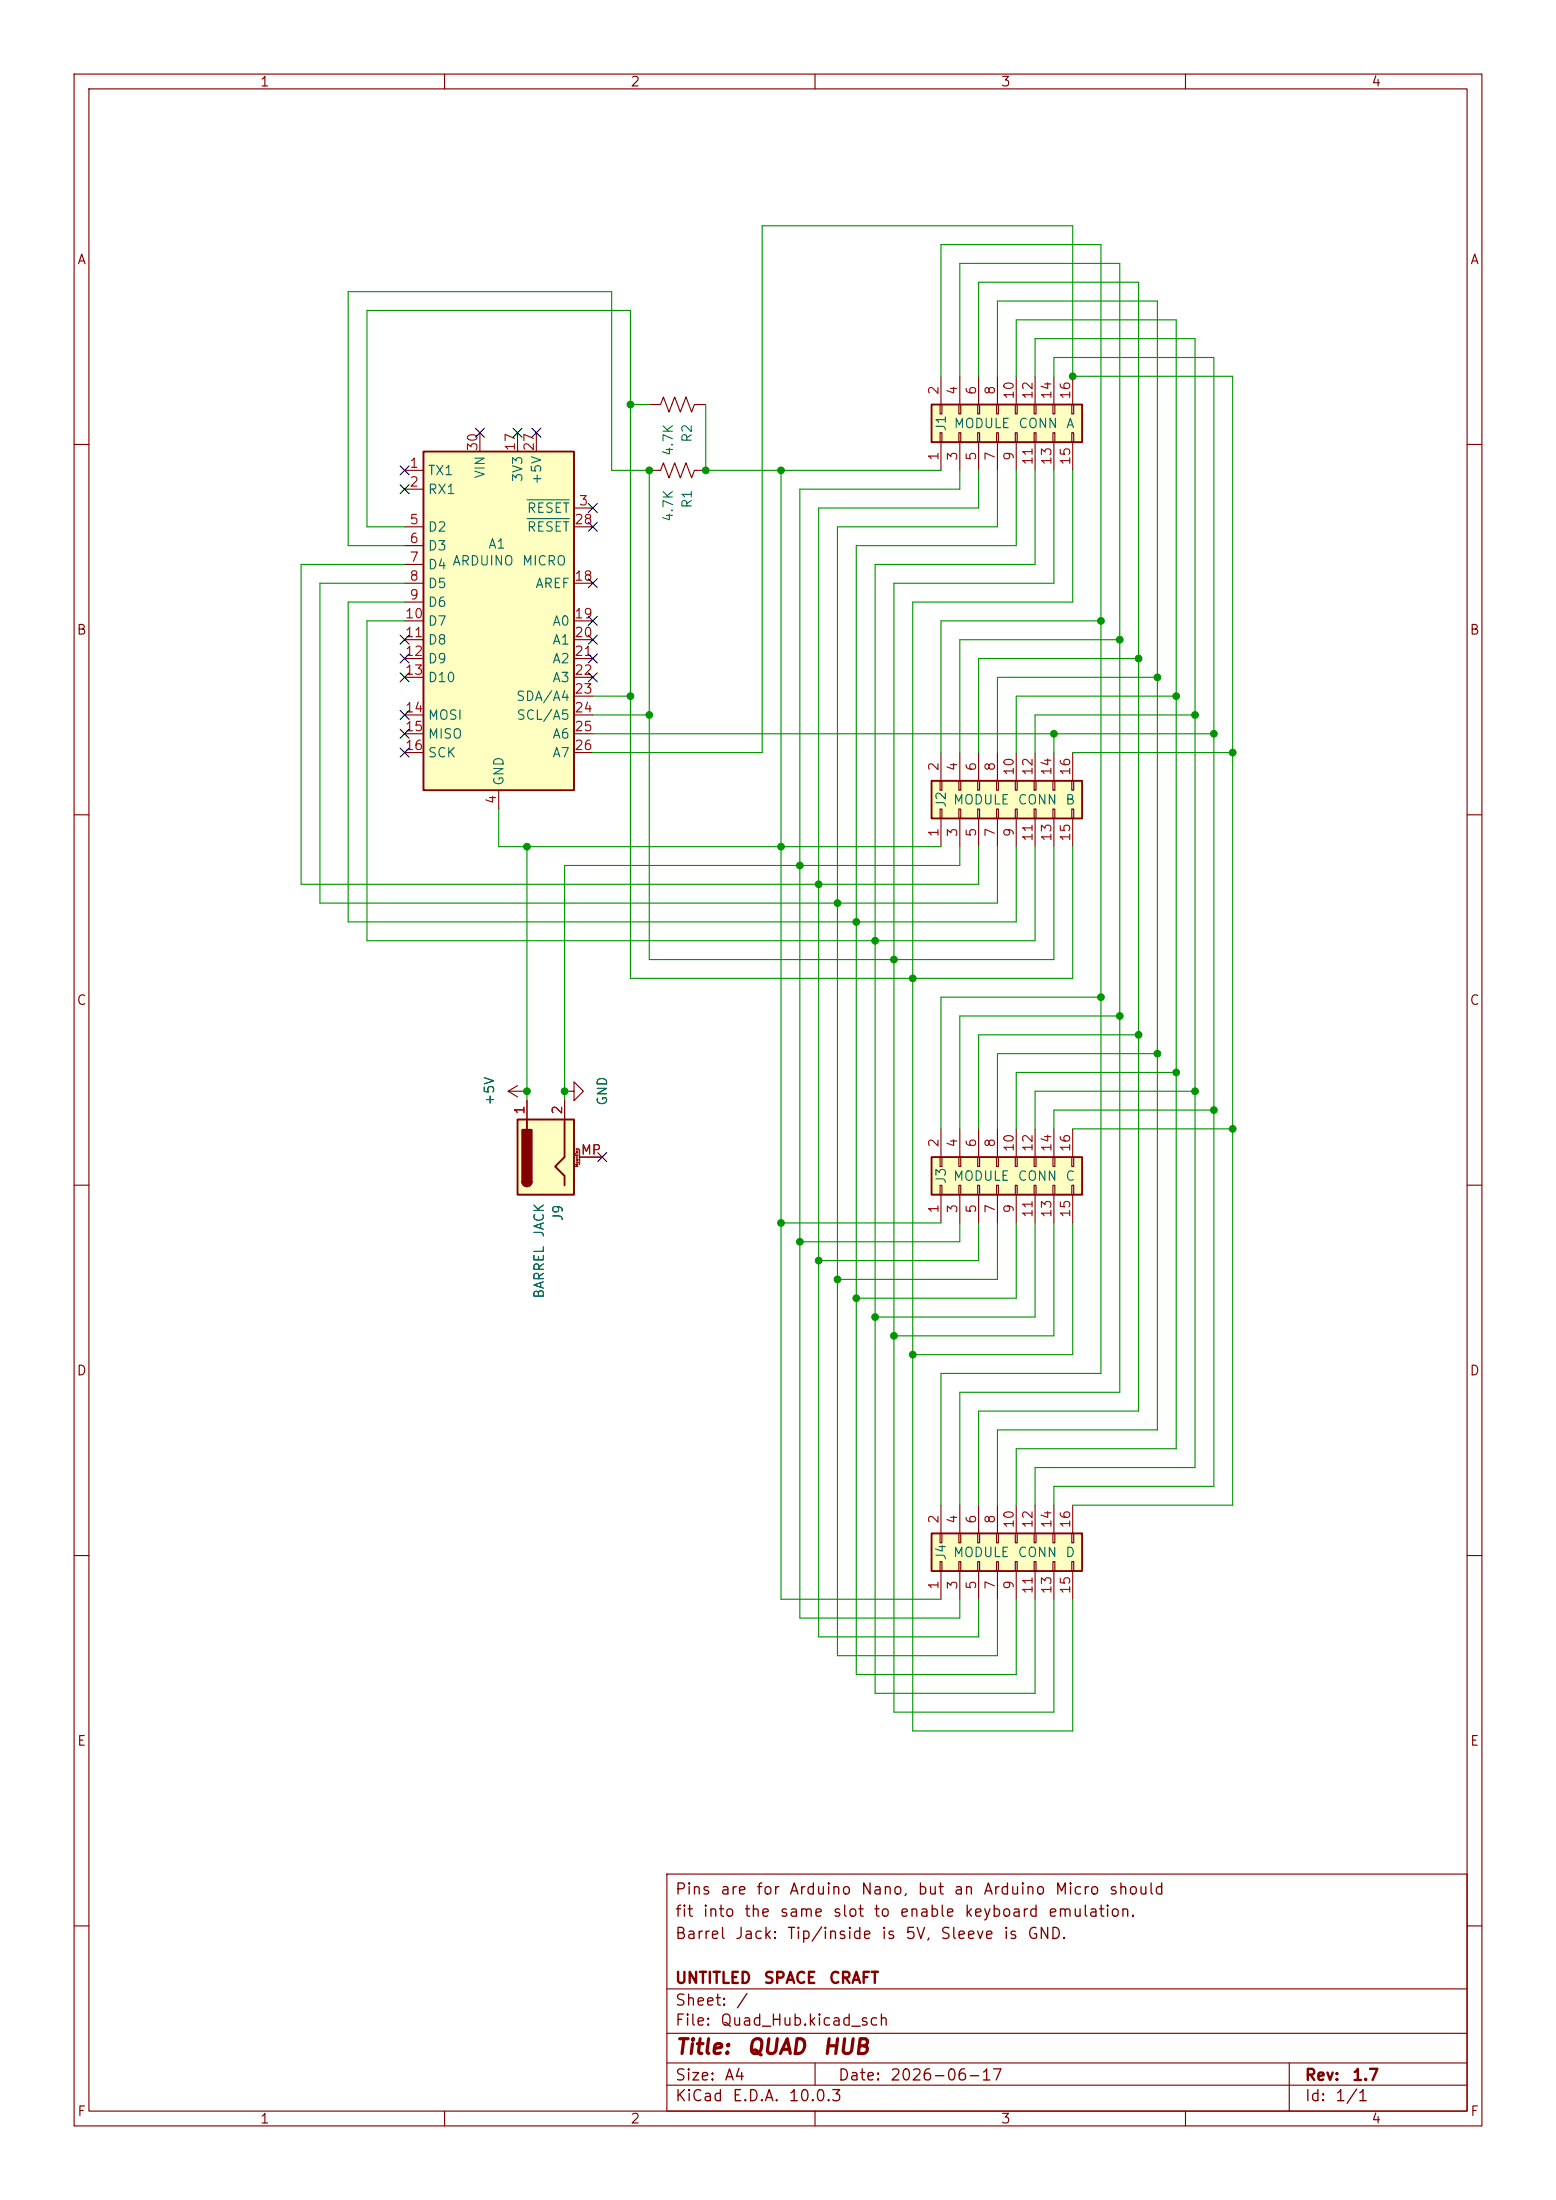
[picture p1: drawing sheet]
<svg xmlns="http://www.w3.org/2000/svg" width="210mm" height="297mm" viewBox="0 0 210 297" stroke-linecap="round" stroke-linejoin="round" font-family="sans-serif">
<g fill="none" stroke="#840000" stroke-width=".15">
<path d="M10 10h190v277h-190zM12 12h186v273h-186zM60 10v2M110 10v2M160 10v2M10 60h2M198 60h2M10 110h2M198 110h2M10 160h2M198 160h2M10 210h2"/>
<path d="M198 210h2M90 253h108v32h-108zM10 260h2M90 278.5h108M90 274.5h108M90 268.5h108M110 278.5v3M174 278.5v6.5M198 260h2M60 285v2M90 281.5h108M110 285v2"/>
<path d="M160 285v2"/>
</g>
<path d="M125.7 156.2h20.3v5.1h-20.3z" fill="#ffffc2"/>
<path d="M125.7 156.2h20.3v5.1h-20.3z" fill="none" stroke="#840000" stroke-width=".25"/>
<g fill="none" stroke="#840000" stroke-width=".15">
<path d="M126.9 156.2h.2v1.3h-.2zM127 152.4v3.8M129.4 156.2h.3v1.3h-.3zM129.5 152.4v3.8M132 156.2h.2v1.3h-.2zM132.1 152.4v3.8M134.5 156.2h.2v1.3h-.2zM134.6 152.4v3.8M137 156.2h.3v1.3h-.3zM137.2 152.4v3.8M139.6 156.2h.2v1.3h-.2zM139.7 152.4v3.8"/>
<path d="M142.1 156.2h.3v1.3h-.3zM142.2 152.4v3.8M144.7 156.2h.2v1.3h-.2zM144.8 152.4v3.8M126.9 160h.2v1.3h-.2zM127 161.3v3.8M129.4 160h.3v1.3h-.3zM129.5 161.3v3.8M132 160h.2v1.3h-.2zM132.1 161.3v3.8M134.5 160h.2v1.3h-.2zM134.6 161.3v3.8"/>
<path d="M137 160h.3v1.3h-.3zM137.2 161.3v3.8M139.6 160h.2v1.3h-.2zM139.7 161.3v3.8M142.1 160h.3v1.3h-.3zM142.2 161.3v3.8M144.7 160h.2v1.3h-.2zM144.8 161.3v3.8"/>
</g>
<path d="M125.7 54.6h20.3v5.1h-20.3z" fill="#ffffc2"/>
<path d="M125.7 54.6h20.3v5.1h-20.3z" fill="none" stroke="#840000" stroke-width=".25"/>
<g fill="none" stroke="#840000" stroke-width=".15">
<path d="M126.9 58.4h.2v1.3h-.2zM126.9 54.6h.2v1.3h-.2zM127 50.8v3.8M127 59.7v3.8M129.4 58.4h.3v1.3h-.3zM129.4 54.6h.3v1.3h-.3zM129.5 50.8v3.8M129.5 59.7v3.8M132 58.4h.2v1.3h-.2zM132 54.6h.2v1.3h-.2zM132.1 50.8v3.8M132.1 59.7v3.8"/>
<path d="M134.5 58.4h.2v1.3h-.2zM134.5 54.6h.2v1.3h-.2zM134.6 50.8v3.8M134.6 59.7v3.8M137 58.4h.3v1.3h-.3zM137 54.6h.3v1.3h-.3zM137.2 50.8v3.8M137.2 59.7v3.8M139.6 58.4h.2v1.3h-.2zM139.6 54.6h.2v1.3h-.2zM139.7 50.8v3.8M139.7 59.7v3.8"/>
<path d="M142.1 58.4h.3v1.3h-.3zM142.1 54.6h.3v1.3h-.3zM142.2 50.8v3.8M142.2 59.7v3.8M144.7 58.4h.2v1.3h-.2zM144.7 54.6h.2v1.3h-.2zM144.8 50.8v3.8M144.8 59.7v3.8"/>
</g>
<path d="M125.7 207h20.3v5.1h-20.3z" fill="#ffffc2"/>
<path d="M125.7 207h20.3v5.1h-20.3z" fill="none" stroke="#840000" stroke-width=".25"/>
<g fill="none" stroke="#840000" stroke-width=".15">
<path d="M126.9 210.8h.2v1.3h-.2zM126.9 207h.2v1.3h-.2zM127 203.2v3.8M127 212.1v3.8M129.4 210.8h.3v1.3h-.3zM129.4 207h.3v1.3h-.3zM129.5 203.2v3.8M129.5 212.1v3.8M132 210.8h.2v1.3h-.2zM132 207h.2v1.3h-.2zM132.1 203.2v3.8M132.1 212.1v3.8"/>
<path d="M134.5 210.8h.2v1.3h-.2zM134.5 207h.2v1.3h-.2zM134.6 203.2v3.8M134.6 212.1v3.8M137 210.8h.3v1.3h-.3zM137 207h.3v1.3h-.3zM137.2 203.2v3.8M137.2 212.1v3.8M139.6 210.8h.2v1.3h-.2zM139.6 207h.2v1.3h-.2zM139.7 203.2v3.8M139.7 212.1v3.8"/>
<path d="M142.1 210.8h.3v1.3h-.3zM142.1 207h.3v1.3h-.3zM142.2 203.2v3.8M142.2 212.1v3.8M144.7 210.8h.2v1.3h-.2zM144.7 207h.2v1.3h-.2zM144.8 203.2v3.8M144.8 212.1v3.8"/>
</g>
<path d="M69.8 151.1h7.7v10.2h-7.7z" fill="#ffffc2"/>
<path d="M69.8 151.1h7.7v10.2h-7.7zM70.5 159.5a.64 .64 0 0 0 .6 .6 .64 .64 0 0 0 .7-.6M71.1 151.1v1.3M76.2 151.1v5.1l-1.3 1.3 1.3 1.3v1.2" fill="none" stroke="#840000" stroke-width=".25"/>
<g fill="#840000" stroke="#840000" stroke-width=".25">
<path d="M70.5 159.5h1.3a.64 .64 0 0 1-.7 .6 .64 .64 0 0 1-.6-.6z"/>
<path d="M70.5 152.5h1.3v7h-1.3z"/>
</g>
<path d="M87.6 54.6h1.6l.3-1 .8 2 .8-2 .7 2 .8-2 .7 2 .4-1h1.5M71.1 148.6v2.5M76.2 147.3h1.3v-1.2l1.2 1.2-1.2 1.3v-1.3M76.2 147.3h.1M76.2 148.6v2.5M78.2 155.2v2M78.2 156.2h3.1" fill="none" stroke="#840000" stroke-width=".15"/>
<path d="M57.1 61h20.4v45.7h-20.4z" fill="#ffffc2"/>
<path d="M57.1 61h20.4v45.7h-20.4z" fill="none" stroke="#840000" stroke-width=".25"/>
<g fill="none" stroke="#840000" stroke-width=".15">
<path d="M64.8 58.4v2.6M69.8 58.4v2.6M72.4 58.4v2.6M54.6 63.5h2.5M54.6 66h2.5M54.6 71.1h2.5M54.6 73.7h2.5M54.6 76.2h2.5M54.6 78.7h2.5M77.5 68.6h2.5M77.5 71.1h2.5M77.5 78.7h2.5"/>
<path d="M87.6 63.5h1.6l.3-1 .8 2 .8-2 .7 2 .8-2 .7 2 .4-1h1.5M54.6 81.3h2.5M54.6 83.8h2.5M54.6 86.4h2.5M54.6 88.9h2.5M54.6 91.4h2.5M54.6 96.5h2.5M54.6 99.1h2.5M77.5 83.8h2.5M77.5 86.4h2.5M77.5 88.9h2.5M77.5 91.4h2.5"/>
<path d="M77.5 96.5h2.5M77.5 99.1h2.5M77.5 94h2.5M54.6 101.6h2.5M67.3 106.7v2.5M77.5 101.6h2.5"/>
</g>
<path d="M71.1 67.5h5.7M71.1 70h5.7" fill="none" stroke="#006464" stroke-width=".15"/>
<path d="M125.7 105.4h20.3v5.1h-20.3z" fill="#ffffc2"/>
<path d="M125.7 105.4h20.3v5.1h-20.3z" fill="none" stroke="#840000" stroke-width=".25"/>
<g fill="none" stroke="#840000" stroke-width=".15">
<path d="M126.9 109.2h.2v1.3h-.2zM126.9 105.4h.2v1.3h-.2zM127 101.6v3.8M127 110.5v3.8M129.4 109.2h.3v1.3h-.3zM129.4 105.4h.3v1.3h-.3zM129.5 101.6v3.8M129.5 110.5v3.8M132 109.2h.2v1.3h-.2zM132 105.4h.2v1.3h-.2zM132.1 101.6v3.8M132.1 110.5v3.8"/>
<path d="M134.5 109.2h.2v1.3h-.2zM134.5 105.4h.2v1.3h-.2zM134.6 101.6v3.8M134.6 110.5v3.8M137 109.2h.3v1.3h-.3zM137 105.4h.3v1.3h-.3zM137.2 101.6v3.8M137.2 110.5v3.8M139.6 109.2h.2v1.3h-.2zM139.6 105.4h.2v1.3h-.2zM139.7 101.6v3.8M139.7 110.5v3.8"/>
<path d="M142.1 109.2h.3v1.3h-.3zM142.1 105.4h.3v1.3h-.3zM142.2 101.6v3.8M142.2 110.5v3.8M144.7 109.2h.2v1.3h-.2zM144.7 105.4h.2v1.3h-.2zM144.8 101.6v3.8M144.8 110.5v3.8M68.6 147.3l1.2 .8M68.6 147.3h2.5M69.8 146.6l-1.2 .7M71.1 147.3h.1"/>
<path d="M71.1 148.6v2.5M76.2 147.3h.1M76.2 148.6v2.5M78.2 156.2h3.1"/>
</g>
<g fill="none" stroke="#009600" stroke-width=".15">
<path d="M85.1 54.6h2.5M95.2 54.6v8.9h31.8M127 50.8v-17.8h21.6v152.4h-21.6v17.8M129.5 50.8v-15.2h21.6v152.4h-21.6v15.2M132.1 50.8v-12.7h21.6v152.4h-21.6v12.7M134.6 50.8v-10.2h21.6v152.4h-21.6v10.2M137.2 50.8v-7.6h21.5v152.4h-21.5v7.6M139.7 50.8v-5.1h21.6v152.4h-21.6v5.1M142.2 50.8v-2.5h21.6v152.4h-21.6v2.5M54.6 76.2h-14v43.2h91.5v-5.1M54.6 78.7h-11.4v43.2h91.4v-7.6M54.6 73.7h-7.6v-34.3h35.5v24.1h5.1v66h54.6v-15.2"/>
<path d="M54.6 71.1h-5.1v-29.2h35.6v90.2h59.7v-17.8M105.4 63.5v152.4h21.6M129.5 63.5v2.5h-21.6v152.4h21.6v-2.5M132.1 63.5v5.1h-21.6v152.4h21.6v-5.1M134.6 63.5v7.6h-21.6v152.4h21.6v-7.6M137.2 63.5v10.2h-21.6v152.4h21.6v-10.2M139.7 63.5v12.7h-21.6v152.4h21.6v-12.7M142.2 63.5v15.2h-21.6v152.4h21.6v-15.2M144.8 63.5v17.8h-21.6v152.4h21.6v-17.8M54.6 83.8h-5.1v43.2h90.2v-12.7M54.6 81.3h-7.6v43.2h90.2v-10.2M80 96.5h7.6"/>
<path d="M80 99.1h83.8M80 94h5.1M142.2 99.1v2.5M148.6 83.8h-21.6v17.8M151.1 86.4h-21.6v15.2M153.7 88.9h-21.6v12.7M156.2 91.4h-21.6v10.2M158.7 94h-21.5v7.6M161.3 96.5h-21.6v5.1M67.3 109.2v5.1h59.7M71.1 114.3v34.3M80 101.6h22.9v-71.1h41.9v20.3h21.6v152.4h-21.6"/>
<path d="M129.5 114.3v2.5h-53.3v31.8M144.8 101.6h21.6M148.6 134.6h-21.6v17.8M151.1 137.2h-21.6v15.2M153.7 139.7h-21.6v12.7M144.8 152.4h21.6M156.2 142.2h-21.6v10.2M158.7 144.8h-21.5v7.6M161.3 147.3h-21.6v5.1M163.8 149.9h-21.6v2.5M105.4 165.1h21.6M129.5 165.1v2.5h-21.6"/>
<path d="M132.1 165.1v5.1h-21.6M134.6 165.1v7.6h-21.6M137.2 165.1v10.2h-21.6M139.7 165.1v12.7h-21.6M142.2 165.1v15.2h-21.6M144.8 165.1v17.8h-21.6"/>
</g>
<g fill="none" stroke="#000084" stroke-width=".15">
<path d="M64.2 57.8l1.2 1.2M65.4 57.8l-1.2 1.2M69.2 57.8l1.3 1.2M70.5 57.8l-1.3 1.2M71.8 57.8l1.2 1.2M73 57.8l-1.2 1.2M54 65.4l1.2 1.2M54 62.9l1.2 1.2M55.2 65.4l-1.2 1.2M55.2 62.9l-1.2 1.2M79.4 70.5l1.2 1.2M79.4 78.1l1.2 1.2"/>
<path d="M79.4 68l1.2 1.2M80.6 70.5l-1.2 1.2M80.6 78.1l-1.2 1.2M80.6 68l-1.2 1.2M54 85.8l1.2 1.2M54 90.8l1.2 1.2M54 95.9l1.2 1.2M54 88.3l1.2 1.2M54 98.5l1.2 1.2M55.2 85.8l-1.2 1.2M55.2 90.8l-1.2 1.2M55.2 95.9l-1.2 1.2"/>
<path d="M55.2 88.3l-1.2 1.2M55.2 98.5l-1.2 1.2M79.4 85.8l1.2 1.2M79.4 88.3l1.2 1.2M79.4 83.2l1.2 1.2M79.4 90.8l1.2 1.2M80.6 85.8l-1.2 1.2M80.6 88.3l-1.2 1.2M80.6 83.2l-1.2 1.2M80.6 90.8l-1.2 1.2M54 101l1.2 1.2M55.2 101l-1.2 1.2"/>
<path d="M80.7 155.6l1.2 1.2M81.9 155.6l-1.2 1.2"/>
</g>
<g fill="#009600" stroke="#009600" stroke-width=".13">
<circle cx="71.1" cy="114.3" r=".46"/>
<circle cx="153.7" cy="88.9" r=".46"/>
<circle cx="148.6" cy="83.8" r=".46"/>
<circle cx="151.1" cy="86.4" r=".46"/>
<circle cx="87.6" cy="96.5" r=".46"/>
<circle cx="105.4" cy="63.5" r=".46"/>
<circle cx="144.8" cy="50.8" r=".46"/>
<circle cx="142.2" cy="99.1" r=".46"/>
<circle cx="105.4" cy="114.3" r=".46"/>
<circle cx="85.1" cy="94" r=".46"/>
<circle cx="87.6" cy="63.5" r=".46"/>
<circle cx="85.1" cy="54.6" r=".46"/>
<circle cx="95.2" cy="63.5" r=".46"/>
<circle cx="158.7" cy="94" r=".46"/>
<circle cx="166.4" cy="101.6" r=".46"/>
<circle cx="163.8" cy="99.1" r=".46"/>
<circle cx="156.2" cy="91.4" r=".46"/>
<circle cx="161.3" cy="96.5" r=".46"/>
<circle cx="107.9" cy="167.6" r=".46"/>
<circle cx="105.4" cy="165.1" r=".46"/>
<circle cx="113" cy="172.7" r=".46"/>
<circle cx="110.5" cy="170.2" r=".46"/>
<circle cx="148.6" cy="134.6" r=".46"/>
<circle cx="156.2" cy="142.2" r=".46"/>
<circle cx="153.7" cy="139.7" r=".46"/>
<circle cx="151.1" cy="137.2" r=".46"/>
<circle cx="115.6" cy="175.3" r=".46"/>
<circle cx="163.8" cy="149.9" r=".46"/>
<circle cx="161.3" cy="147.3" r=".46"/>
<circle cx="158.7" cy="144.8" r=".46"/>
<circle cx="166.4" cy="152.4" r=".46"/>
<circle cx="120.6" cy="180.3" r=".46"/>
<circle cx="118.1" cy="177.8" r=".46"/>
<circle cx="123.2" cy="182.9" r=".46"/>
<circle cx="115.6" cy="124.5" r=".46"/>
<circle cx="113" cy="121.9" r=".46"/>
<circle cx="123.2" cy="132.1" r=".46"/>
<circle cx="118.1" cy="127" r=".46"/>
<circle cx="120.6" cy="129.5" r=".46"/>
<circle cx="110.5" cy="119.4" r=".46"/>
<circle cx="107.9" cy="116.8" r=".46"/>
<circle cx="71.1" cy="147.3" r=".46"/>
<circle cx="76.2" cy="147.3" r=".46"/>
</g>
<g font-size="2" fill="#840000">
<text x="91" y="277.8">Title:</text>
<text x="100.7" y="277.8">QUAD</text>
<text x="110.9" y="277.8">HUB</text>
</g>
<g font-size="1.5" fill="#840000">
<text x="91" y="256.1">Pins</text>
<text x="97.1" y="256.1">are</text>
<text x="102" y="256.1">for</text>
<text x="106.4" y="256.1">Arduino</text>
<text x="116.1" y="256.1">Nano,</text>
<text x="123.7" y="256.1">but</text>
<text x="128.6" y="256.1">an</text>
<text x="132.6" y="256.1">Arduino</text>
<text x="142.3" y="256.1">Micro</text>
<text x="149.6" y="256.1">should</text>
<text x="91" y="262.1">Barrel</text>
<text x="91" y="259.1">fit</text>
<text x="94.7" y="259.1">into</text>
<text x="99.1" y="262.1">Jack:</text>
<text x="100.3" y="259.1">the</text>
<text x="105.1" y="259.1">same</text>
<text x="106.1" y="262.1">Tip/inside</text>
<text x="112.3" y="259.1">slot</text>
<text x="117.8" y="259.1">to</text>
<text x="118.8" y="262.1">is</text>
<text x="121.3" y="259.1">enable</text>
<text x="122.1" y="262.1">5V,</text>
<text x="126.8" y="262.1">Sleeve</text>
<text x="130" y="259.1">keyboard</text>
<text x="135.3" y="262.1">is</text>
<text x="138.5" y="262.1">GND.</text>
<text x="141.3" y="259.1">emulation.</text>
<text x="91" y="268.1">UNTITLED</text>
<text x="103" y="268.1">SPACE</text>
<text x="111.8" y="268.1">CRAFT</text>
<text x="91" y="273.8">File:</text>
<text x="91" y="271.1">Sheet:</text>
<text x="97.1" y="273.8">Quad_Hub.kicad_sch</text>
<text x="99.2" y="271.1">/</text>
<text x="91" y="281.2">Size:</text>
<text x="97.7" y="281.2">A4</text>
<text x="113" y="281.2">Date:</text>
<text x="120" y="281.2">2026-06-17</text>
<text x="176" y="281.2">Rev:</text>
<text x="182.4" y="281.2">1.7</text>
<text x="91" y="284">KiCad</text>
<text x="98.7" y="284">E.D.A.</text>
<text x="106.3" y="284">10.0.3</text>
<text x="176" y="284">Id:</text>
<text x="180.1" y="284">1/1</text>
</g>
<g font-size="1.3" fill="#840000">
<text x="35" y="12">1</text>
<text x="85" y="12">2</text>
<text x="135" y="12">3</text>
<text x="185" y="12">4</text>
<text x="10.3" y="36">A</text>
<text x="198.4" y="36">A</text>
<text x="10.3" y="86">B</text>
<text x="198.3" y="86">B</text>
<text x="10.3" y="136">C</text>
<text x="198.3" y="136">C</text>
<text x="10.3" y="186">D</text>
<text x="198.3" y="186">D</text>
<text x="10.3" y="236">E</text>
<text x="198.3" y="236">E</text>
<text x="10.3" y="286">F</text>
<text x="35" y="287">1</text>
<text x="85" y="287">2</text>
<text x="135" y="287">3</text>
<text x="185" y="287">4</text>
<text x="198.4" y="286">F</text>
</g>
<g font-size="1.3" fill="#a90000">
<text x="127" y="53.4" transform="rotate(-90 127 53.4)">2</text>
<text x="129.5" y="53.4" transform="rotate(-90 129.5 53.4)">4</text>
<text x="132.1" y="53.4" transform="rotate(-90 132.1 53.4)">6</text>
<text x="134.6" y="53.4" transform="rotate(-90 134.6 53.4)">8</text>
<text x="137.1" y="54" transform="rotate(-90 137.1 54)">10</text>
<text x="139.7" y="54" transform="rotate(-90 139.7 54)">12</text>
<text x="142.2" y="54" transform="rotate(-90 142.2 54)">14</text>
<text x="144.8" y="54" transform="rotate(-90 144.8 54)">16</text>
<text x="55.2" y="63.5">1</text>
<text x="64.7" y="61" transform="rotate(-90 64.7 61)">30</text>
<text x="69.8" y="61" transform="rotate(-90 69.8 61)">17</text>
<text x="72.4" y="61" transform="rotate(-90 72.4 61)">27</text>
<text x="127" y="62.3" transform="rotate(-90 127 62.3)">1</text>
<text x="129.5" y="62.3" transform="rotate(-90 129.5 62.3)">3</text>
<text x="132.1" y="62.3" transform="rotate(-90 132.1 62.3)">5</text>
<text x="134.6" y="62.3" transform="rotate(-90 134.6 62.3)">7</text>
<text x="137.1" y="62.3" transform="rotate(-90 137.1 62.3)">9</text>
<text x="139.7" y="62.9" transform="rotate(-90 139.7 62.9)">11</text>
<text x="142.2" y="62.9" transform="rotate(-90 142.2 62.9)">13</text>
<text x="144.8" y="62.9" transform="rotate(-90 144.8 62.9)">15</text>
<text x="55.2" y="66">2</text>
<text x="55.2" y="71.1">5</text>
<text x="77.4" y="71.1">28</text>
<text x="78" y="68.6">3</text>
<text x="55.2" y="73.6">6</text>
<text x="55.2" y="76.2">7</text>
<text x="54.6" y="83.8">10</text>
<text x="55.2" y="78.7">8</text>
<text x="55.2" y="81.3">9</text>
<text x="77.4" y="78.7">18</text>
<text x="77.4" y="83.8">19</text>
<text x="54.6" y="86.3">11</text>
<text x="54.6" y="88.9">12</text>
<text x="77.4" y="86.3">20</text>
<text x="77.4" y="88.9">21</text>
<text x="54.6" y="91.4">13</text>
<text x="77.4" y="91.4">22</text>
<text x="77.4" y="94">23</text>
<text x="54.6" y="96.5">14</text>
<text x="54.6" y="99">15</text>
<text x="54.6" y="101.6">16</text>
<text x="77.4" y="96.5">24</text>
<text x="77.4" y="99">25</text>
<text x="77.4" y="101.6">26</text>
<text x="127" y="104.2" transform="rotate(-90 127 104.2)">2</text>
<text x="129.5" y="104.2" transform="rotate(-90 129.5 104.2)">4</text>
<text x="132.1" y="104.2" transform="rotate(-90 132.1 104.2)">6</text>
<text x="134.6" y="104.2" transform="rotate(-90 134.6 104.2)">8</text>
<text x="137.1" y="104.8" transform="rotate(-90 137.1 104.8)">10</text>
<text x="139.7" y="104.8" transform="rotate(-90 139.7 104.8)">12</text>
<text x="142.2" y="104.8" transform="rotate(-90 142.2 104.8)">14</text>
<text x="144.8" y="104.8" transform="rotate(-90 144.8 104.8)">16</text>
<text x="67.3" y="108.7" transform="rotate(-90 67.3 108.7)">4</text>
<text x="127" y="113.1" transform="rotate(-90 127 113.1)">1</text>
<text x="129.5" y="113.1" transform="rotate(-90 129.5 113.1)">3</text>
<text x="132.1" y="113.1" transform="rotate(-90 132.1 113.1)">5</text>
<text x="134.6" y="113.1" transform="rotate(-90 134.6 113.1)">7</text>
<text x="137.1" y="113.1" transform="rotate(-90 137.1 113.1)">9</text>
<text x="139.7" y="113.7" transform="rotate(-90 139.7 113.7)">11</text>
<text x="142.2" y="113.7" transform="rotate(-90 142.2 113.7)">13</text>
<text x="144.8" y="113.7" transform="rotate(-90 144.8 113.7)">15</text>
<text x="71.1" y="150.6" transform="rotate(-90 71.1 150.6)">1</text>
<text x="76.2" y="150.6" transform="rotate(-90 76.2 150.6)">2</text>
<text x="127" y="155" transform="rotate(-90 127 155)">2</text>
<text x="129.5" y="155" transform="rotate(-90 129.5 155)">4</text>
<text x="132.1" y="155" transform="rotate(-90 132.1 155)">6</text>
<text x="134.6" y="155" transform="rotate(-90 134.6 155)">8</text>
<text x="137.1" y="155.6" transform="rotate(-90 137.1 155.6)">10</text>
<text x="139.7" y="155.6" transform="rotate(-90 139.7 155.6)">12</text>
<text x="142.2" y="155.6" transform="rotate(-90 142.2 155.6)">14</text>
<text x="144.8" y="155.6" transform="rotate(-90 144.8 155.6)">16</text>
<text x="78.3" y="156.2">MP</text>
<text x="127" y="163.9" transform="rotate(-90 127 163.9)">1</text>
<text x="129.5" y="163.9" transform="rotate(-90 129.5 163.9)">3</text>
<text x="132.1" y="163.9" transform="rotate(-90 132.1 163.9)">5</text>
<text x="134.6" y="163.9" transform="rotate(-90 134.6 163.9)">7</text>
<text x="137.1" y="163.9" transform="rotate(-90 137.1 163.9)">9</text>
<text x="139.7" y="164.5" transform="rotate(-90 139.7 164.5)">11</text>
<text x="142.2" y="164.5" transform="rotate(-90 142.2 164.5)">13</text>
<text x="144.8" y="164.5" transform="rotate(-90 144.8 164.5)">15</text>
<text x="127" y="205.8" transform="rotate(-90 127 205.8)">2</text>
<text x="129.5" y="205.8" transform="rotate(-90 129.5 205.8)">4</text>
<text x="132.1" y="205.8" transform="rotate(-90 132.1 205.8)">6</text>
<text x="134.6" y="205.8" transform="rotate(-90 134.6 205.8)">8</text>
<text x="137.1" y="206.4" transform="rotate(-90 137.1 206.4)">10</text>
<text x="139.7" y="206.4" transform="rotate(-90 139.7 206.4)">12</text>
<text x="142.2" y="206.4" transform="rotate(-90 142.2 206.4)">14</text>
<text x="144.8" y="206.4" transform="rotate(-90 144.8 206.4)">16</text>
<text x="127" y="214.7" transform="rotate(-90 127 214.7)">1</text>
<text x="129.5" y="214.7" transform="rotate(-90 129.5 214.7)">3</text>
<text x="132.1" y="214.7" transform="rotate(-90 132.1 214.7)">5</text>
<text x="134.6" y="214.7" transform="rotate(-90 134.6 214.7)">7</text>
<text x="137.1" y="214.7" transform="rotate(-90 137.1 214.7)">9</text>
<text x="139.7" y="215.3" transform="rotate(-90 139.7 215.3)">11</text>
<text x="142.2" y="215.3" transform="rotate(-90 142.2 215.3)">13</text>
<text x="144.8" y="215.3" transform="rotate(-90 144.8 215.3)">15</text>
</g>
<g font-size="1.3" fill="#006464">
<text x="93.7" y="59.8" transform="rotate(-90 93.7 59.8)">R2</text>
<text x="128" y="58.3" transform="rotate(-90 128 58.3)">J1</text>
<text x="128.6" y="58.1">MODULE</text>
<text x="137.4" y="58.1">CONN</text>
<text x="143.8" y="58.1">A</text>
<text x="57.7" y="64.5">TX1</text>
<text x="65.7" y="64.7" transform="rotate(-90 65.7 64.7)">VIN</text>
<text x="70.8" y="65.2" transform="rotate(-90 70.8 65.2)">3V3</text>
<text x="73.4" y="65.5" transform="rotate(-90 73.4 65.5)">+5V</text>
<text x="91.1" y="61.7" transform="rotate(-90 91.1 61.7)">4.7K</text>
<text x="57.7" y="67">RX1</text>
<text x="71" y="69.6">RESET</text>
<text x="91.1" y="70.5" transform="rotate(-90 91.1 70.5)">4.7K</text>
<text x="93.7" y="68.7" transform="rotate(-90 93.7 68.7)">R1</text>
<text x="57.7" y="72.1">D2</text>
<text x="57.7" y="74.6">D3</text>
<text x="57.7" y="77.2">D4</text>
<text x="61" y="76.7">ARDUINO</text>
<text x="65.8" y="74.4">A1</text>
<text x="70.4" y="76.7">MICRO</text>
<text x="71" y="72.1">RESET</text>
<text x="57.7" y="79.7">D5</text>
<text x="57.7" y="82.3">D6</text>
<text x="72.2" y="79.7">AREF</text>
<text x="57.7" y="84.8">D7</text>
<text x="57.7" y="87.3">D8</text>
<text x="57.7" y="89.9">D9</text>
<text x="74.5" y="84.8">A0</text>
<text x="74.5" y="87.3">A1</text>
<text x="74.5" y="89.9">A2</text>
<text x="57.7" y="92.4">D10</text>
<text x="69.6" y="95">SDA/A4</text>
<text x="74.5" y="92.4">A3</text>
<text x="57.7" y="97.5">MOSI</text>
<text x="57.7" y="100">MISO</text>
<text x="69.6" y="97.5">SCL/A5</text>
<text x="74.5" y="100">A6</text>
<text x="57.7" y="102.6">SCK</text>
<text x="68.3" y="106.2" transform="rotate(-90 68.3 106.2)">GND</text>
<text x="74.5" y="102.6">A7</text>
<text x="128" y="109.1" transform="rotate(-90 128 109.1)">J2</text>
<text x="128.5" y="108.9">MODULE</text>
<text x="137.3" y="108.9">CONN</text>
<text x="143.7" y="108.9">B</text>
<text x="67" y="149.4" transform="rotate(-90 67 149.4)">+5V</text>
<text x="82.3" y="149.4" transform="rotate(-90 82.3 149.4)">GND</text>
<text x="128" y="159.9" transform="rotate(-90 128 159.9)">J3</text>
<text x="128.5" y="159.7">MODULE</text>
<text x="137.3" y="159.7">CONN</text>
<text x="143.7" y="159.7">C</text>
<text x="73.7" y="167.2" transform="rotate(-90 73.7 167.2)">JACK</text>
<text x="76.3" y="164.9" transform="rotate(-90 76.3 164.9)">J9</text>
<text x="73.7" y="175.4" transform="rotate(-90 73.7 175.4)">BARREL</text>
<text x="128" y="210.7" transform="rotate(-90 128 210.7)">J4</text>
<text x="128.5" y="210.5">MODULE</text>
<text x="137.3" y="210.5">CONN</text>
<text x="143.7" y="210.5">D</text>
</g>
<text font-size=".4" fill="#840000" x="78.1" y="157.6" transform="rotate(-90 78.1 157.6)">Mounting</text>
</svg>
